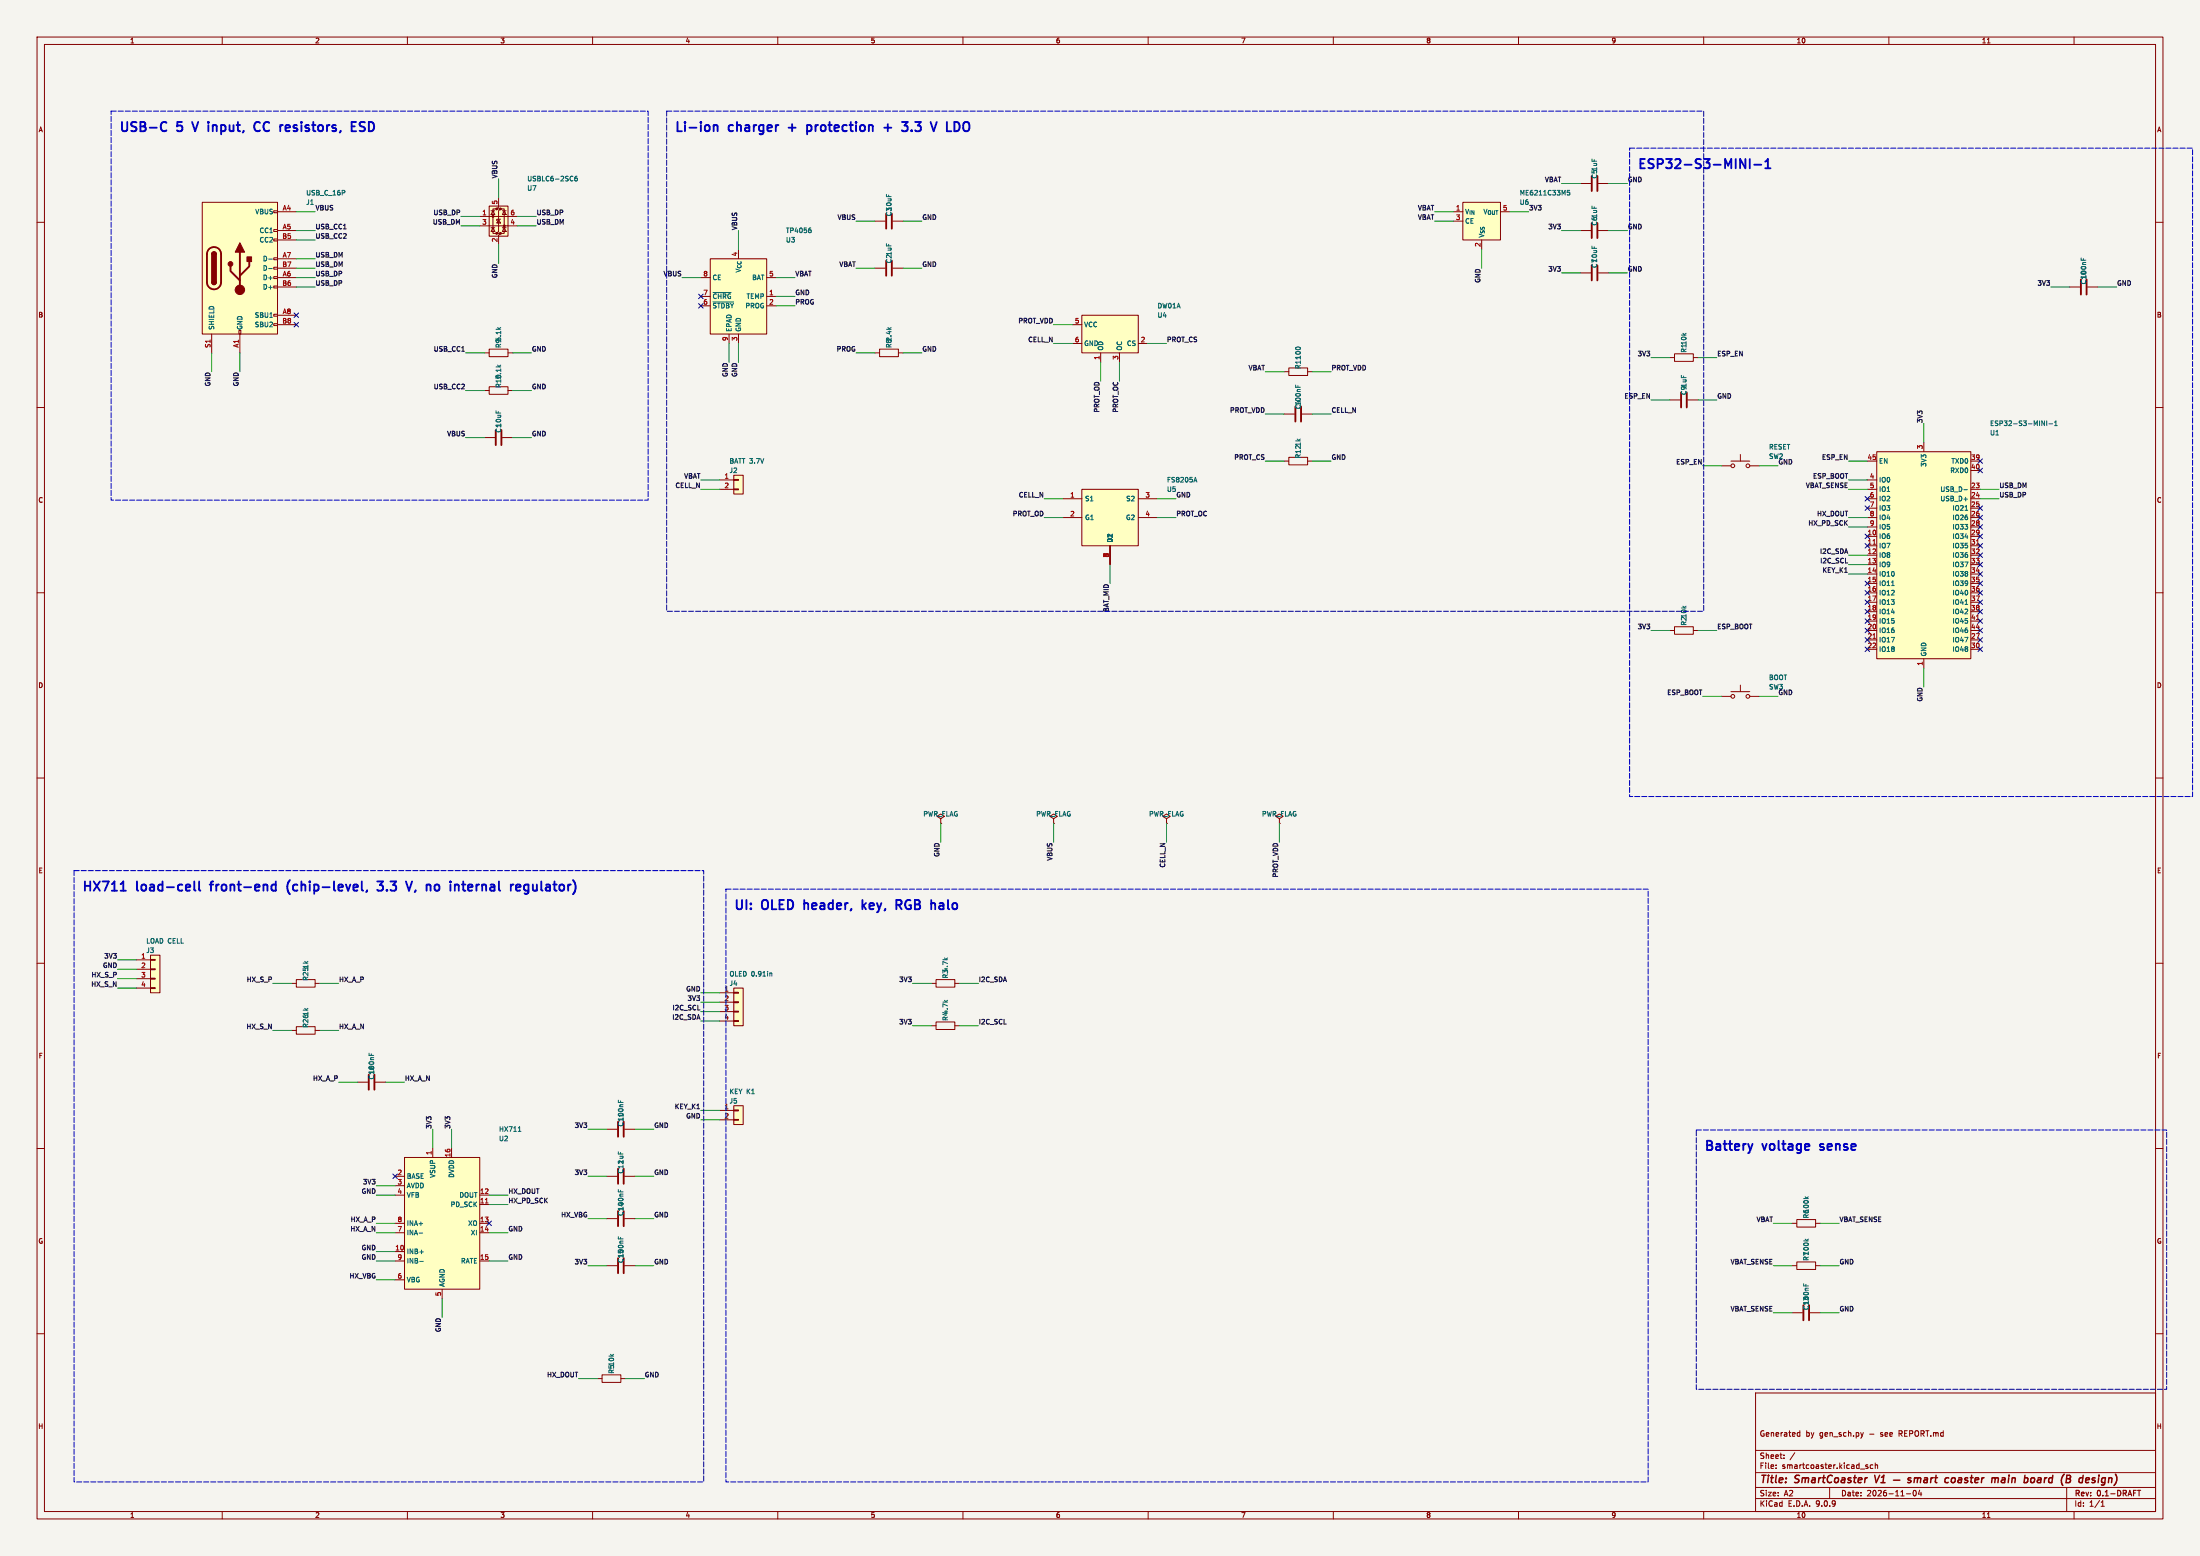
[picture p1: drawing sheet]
<svg xmlns="http://www.w3.org/2000/svg" width="594mm" height="420mm" viewBox="0 0 594 420" stroke-linecap="round" stroke-linejoin="round" font-family="sans-serif">
<path d="M0 0h594v420h-594z" fill="#f5f4ef" stroke="#f5f4ef" stroke-width=".27"/>
<g fill="none" stroke="#840000" stroke-width=".27">
<path d="M10 10h574v400h-574zM12 12h570v396h-570zM60 10v2M110 10v2M160 10v2M210 10v2M260 10v2M310 10v2M360 10v2M410 10v2M460 10v2M510 10v2"/>
<path d="M536.6 11.6h.7M560 10v2M10 60h2M582 60h2M130.8 95.3h1.3M132.1 94.2h5.1v2.1h-5.1zM137.2 95.3h1.2M10 110h2M582 110h2M10 160h2M582 160h2M10 210h2"/>
<path d="M582 210h2M254 221l1-.7-1-.6-1 .6 1 .7v1.3M254 222.3h.1M315 221l1-.7-1-.6-1.1 .6 1.1 .7v1.3M315 222.3h.1M345.4 221l1.1-.7-1.1-.6-1 .6 1 .7v1.3M345.4 222.3h.1M10 260h2M78.7 265.4h1.3M80 264.4h5.1v2h-5.1zM85.1 265.4h1.3M251.5 265.4h1.2"/>
<path d="M252.7 264.4h5.1v2h-5.1zM257.8 265.4h1.3M582 260h2M96.5 292.1h2.8M101.3 292.1h2.8M10 310h2M163.8 304.8h2.8M168.7 304.8h2.7M582 310h2M10 360h2M474 376h108v32h-108zM582 360h2"/>
<path d="M474 397.5h108M474 391.5h108M479.5 396.2v.2M479.5 395.4v.2M481.7 393.5v.2M481.7 392.7v.2M484.6 392.1l-1.3 1.9M485.4 386.7h.6M485.4 387.6h.6M486 386.2v1.5M502.4 386.7l.3 1M502.7 387.7l-.1 .3"/>
<path d="M503.1 386.7l-.4 1M504.3 395.4h-.3l-.3 .2 .1 .2 .5 .1v.4h-.6M505.7 395.4h-.5l-.2 .3 .1 .6h.6M506.3 395.5l.6-.1 .1 1M506.3 394.9v1.5M60 408v2M110 408v2M160 408v2M210 408v2M260 408v2M310 408v2M360 408v2"/>
<path d="M410 408v2M460 408v2M474 404.5h108M474 401.5h108M494 401.5v3M510 408v2M514.7 403.2h1.2M516.7 402.4l.2-.1a.8 .8 0 0 1 .5 .7 .8 .8 0 0 1-.5 .8l-.4-.6zM518.3 402.2l-.3 1.1h.9M518.7 402.8v1M536.6 409.6h.7M558 401.5v6.5"/>
<path d="M560 408v2M567.3 406.6h.9M567.3 405.5l.4-.4v1.5"/>
</g>
<g fill="none" stroke="#840000" stroke-width=".4">
<path d="M504 398.9h.2M506.2 398.2l.4 2M511.2 399.5h1.8M516 399a.49 .49 0 0 0-.8 .2l.8 .6-.4 .4-.5-.1M516.9 399.1l.6-.2 .3 .2M516.9 398.9l-.1 1.3M517.8 399.1l.3-.2 .5 .1-.1 1.2M517.8 399.1l-.2 1.1M519.6 399h.8l-.1 1.2M520.4 399.3l-.9 .2-.1 .4 .2 .3 .7-.1M521.4 398.9l-.1 1.3M522 398.9l-.6 .3"/>
<path d="M522.4 398.9h.7M522.7 398.2l-.2 1.7 .5 .3M526.2 399h-.8l-.3 .8 .3 .4 .6-.1M527.8 399h-.7l-.3 .8 .4 .4 .6-.2M541.1 398.9l-.5 .1M541.2 399.4l-.7 .1-.2 .4 .3 .3h.5M549.3 399.1v.7M550.9 398.9l-.6 .1M550.9 399.4l-.7 .1-.1 .4 .2 .3h.5M557.4 397.9l-.2 .1M561.5 399.1l-.2 .7 .2 .3M566.7 398.9l-.2 1.3"/>
<path d="M566.7 398.2v.2"/>
</g>
<path d="M99.6 290.1v4M101.1 290.1v4M166.9 302.8v4M168.4 302.8v4" fill="none" stroke="#840000" stroke-width=".51"/>
<path d="M99.6 284.3v.6M100.2 284.4v.5M166.9 297v.6M167.6 297.1v.5" fill="none" stroke="#006464" stroke-width=".27"/>
<path d="M198.1 298.5h2.6v5h-2.6z" fill="#ffffc2"/>
<path d="M130.8 118.1h2.8M135.6 118.1h2.8M251.5 276.9h1.2M252.7 275.8h5.1v2.1h-5.1zM257.8 276.9h1.3M194.3 299.7h3.8M198.1 298.5h2.6v5h-2.6zM198.1 299.6h1.3v.2h-1.3zM194.3 302.3h3.8M198.1 302.1h1.3v.3h-1.3z" fill="none" stroke="#840000" stroke-width=".27"/>
<path d="M133.9 116.1v4M135.4 116.1v4" fill="none" stroke="#840000" stroke-width=".51"/>
<path d="M191.8 69.9h15.2v20.3h-15.2z" fill="#ffffc2"/>
<g fill="none" stroke="#840000" stroke-width=".27">
<path d="M189.2 74.9h2.6M191.8 69.9h15.2v20.3h-15.2zM207 74.9h2.5M189.2 80h2.6M189.2 82.6h2.6M196.8 90.2v2.5M199.4 90.2v2.5M207 80h2.5M207 82.6h2.5M130.8 105.4h1.3M132.1 104.4h5.1v2h-5.1zM137.2 105.4h1.2"/>
<path d="M450.8 108h2.8M455.7 108h2.8M284.5 221l1-.7-1-.6-1 .6 1 .7v1.3M284.5 222.3h.1M483.9 330.2h1.2M485.1 329.2h5.1v2h-5.1zM490.2 330.2h1.3"/>
</g>
<path d="M192.5 79h4.9M218.7 61.5h.2M218.8 62l.2 .3-.2 .5M192.5 81.5h5.6M487.4 323l.5 .5M488.3 323l-.5 .4" fill="none" stroke="#006464" stroke-width=".27"/>
<path d="M453.9 105.9v4.1M455.4 105.9v4.1" fill="none" stroke="#840000" stroke-width=".51"/>
<path d="M132.1 55.6h5.1v8.2h-5.1z" fill="#ffffc2"/>
<g fill="#840000" stroke="#840000" stroke-width=".27">
<circle cx="133.1" cy="58.4" r=".25"/>
<circle cx="134.1" cy="56.4" r=".25"/>
<circle cx="134.1" cy="63" r=".25"/>
<circle cx="135.1" cy="56.4" r=".25"/>
<circle cx="135.1" cy="63" r=".25"/>
<circle cx="136.1" cy="61" r=".25"/>
</g>
<g fill="none" stroke="#840000" stroke-width=".27">
<path d="M129.5 58.4h10.2M132.1 55.6h5.1v8.2h-5.1zM132.6 56.9h1M133.1 56.9l.5 1h-1zM134.1 56.4h-1v6.6h1M134.6 53.3v2.6l-.5 .5h1l-.5 .5v5.6l-.5 .5h1l-.5 .5v2.5M134.6 59.2l.5 1h-1zM135.1 59.2h-1v.4M135.1 56.4h1v6.6h-1M135.6 56.9h1.1M136.1 56.9l.6 1h-1.1zM129.5 61h10.2"/>
<path d="M132.6 61.5h1M133.1 61.5l.5 1h-1zM135.6 61.5h1.1M136.1 61.5l.6 1h-1.1zM236.2 95.3h1.3M237.5 94.2h5.1v2.1h-5.1zM242.6 95.3h1.2M483.9 341.6h1.2M483.9 354.3h2.8M485.1 340.6h5.1v2h-5.1zM488.7 354.3h2.8M490.2 341.6h1.3"/>
</g>
<path d="M155.8 47.6l-.6 .3v.7l.2 .2 .4-.1v-.6h-.4l-.2 .2M487.4 334.5l.5 .4M488.3 334.5l-.5 .3M487 346.5v.6M487.6 346.7v.4" fill="none" stroke="#006464" stroke-width=".27"/>
<path d="M486.9 352.3v4.1M488.4 352.3v4.1" fill="none" stroke="#840000" stroke-width=".51"/>
<path d="M198.1 128.3h2.6v5.1h-2.6z" fill="#ffffc2"/>
<g fill="none" stroke="#840000" stroke-width=".27">
<path d="M194.3 129.5h3.8M194.3 132.1h3.8M198.1 128.3h2.6v5.1h-2.6zM198.1 129.4h1.3v.3h-1.3zM198.1 132h1.3v.2h-1.3zM464.8 125.7h2.6M467.4 124.5h5M469.9 122.7v1.8M472.4 125.7h2.6"/>
<circle cx="467.9" cy="125.7" r=".51"/>
<circle cx="471.9" cy="125.7" r=".51"/>
</g>
<path d="M54.6 54.6h20.3v35.6h-20.3z" fill="#ffffc2"/>
<g fill="none" stroke="#840000" stroke-width=".27">
<path d="M54.6 54.6h20.3v35.6h-20.3zM73.9 56.9h1v.5h-1zM74.9 57.2h5.1M236.2 59.7h2.8M241 59.7h2.8M57.1 68.6l.2-.5 .5-.2 .4 .2 .2 .5M57.1 76.2l.2 .4 .5 .2 .4-.2 .2-.4M73.9 62h1v.5h-1zM73.9 64.5h1v.5h-1zM73.9 69.6h1v.5h-1zM73.9 72.1h1v.5h-1zM73.9 74.7h1v.5h-1z"/>
<path d="M73.9 77.2h1v.5h-1zM74.9 62.2h5.1M74.9 64.8h5.1M74.9 69.9h5.1M74.9 72.4h5.1M74.9 74.9h5.1M74.9 77.5h5.1M236.2 72.4h2.8M241 72.4h2.8M57.1 90.2v5.1M64.5 89.2h.5v1h-.5zM64.8 90.2v5.1"/>
<path d="M73.9 84.8h1v.5h-1zM73.9 87.4h1v.5h-1zM74.9 85.1h5.1M74.9 87.6h5.1M346.7 111.8h2.8M351.5 111.8h2.8M346.7 124.5h1.3M348 123.4h5.1v2.1h-5.1zM353.1 124.5h1.2"/>
</g>
<path d="M239.3 57.7v4M240.8 57.7v4M56.4 67.2a1.9 1.9 0 0 1 2.1-.4 1.9 1.9 0 0 1 1.2 1.8v7.6a1.91 1.91 0 0 1-1.9 1.9 1.91 1.91 0 0 1-1.9-1.9v-7.8zM62.2 71.9v1.3l2.6 2.5M64.8 68.1v10.1M67.3 70.6v1.3l-2.5 2.5M239.3 70.4v4M240.8 70.4v4M349.8 109.7v4.1M351.3 109.7v4.1" fill="none" stroke="#840000" stroke-width=".51"/>
<g fill="#840000" stroke="#840000" stroke-width=".27">
<path d="M57.1 68.6h1.3v7.6h-1.3z"/>
<path d="M57.3 68.1l.8-.1 .3 .6h-1.3z"/>
<path d="M57.1 76.2h1.3l-.2 .4-.4 .2-.5-.2z"/>
<path d="M64.8 65.5l1.2 2.6h-2.5z"/>
<path d="M66.7 69.3h1.2v1.3h-1.2z"/>
<circle cx="62.2" cy="71.2" r=".63"/>
<circle cx="64.8" cy="78.2" r="1.27"/>
</g>
<path d="M72.5 69.9h1M72.5 72.5h1M349.8 103.9v.6M350.4 104.1v.4" fill="none" stroke="#006464" stroke-width=".27"/>
<path d="M395 54.6h10.1v10.2h-10.1z" fill="#ffffc2"/>
<path d="M392.4 57.2h2.6M392.4 59.7h2.6M395 54.6h10.1v10.2h-10.1zM400 64.8v2.5M450.8 170.2h1.3M452.1 169.2h5.1v2h-5.1zM457.2 170.2h1.3" fill="none" stroke="#840000" stroke-width=".27"/>
<path d="M423.8 51.4h-.6l-.1 .6 .6-.1 .1 .6h-.7" fill="none" stroke="#006464" stroke-width=".27"/>
<path d="M109.2 312.4h20.3v35.6h-20.3z" fill="#ffffc2"/>
<g fill="none" stroke="#840000" stroke-width=".27">
<path d="M426.7 62.2h2.8M426.7 73.7h2.8M431.5 62.2h2.8M431.5 73.7h2.8M106.7 317.5h2.5M109.2 312.4h20.3v35.6h-20.3zM116.8 309.9v2.5M121.9 309.9v2.5M106.7 320h2.5M106.7 322.6h2.5M106.7 330.2h2.5M106.7 332.7h2.5"/>
<path d="M106.7 337.8h2.5M129.5 322.6h2.6M129.5 330.2h2.6M129.5 332.7h2.6M129.5 325.1h2.6M106.7 340.4h2.5M106.7 345.4h2.5M119.4 348v2.5M129.5 340.4h2.6"/>
</g>
<path d="M139.9 305.4h.8M113.2 332.8h.9M113.3 337.9h1M113.3 340.5h1" fill="none" stroke="#006464" stroke-width=".27"/>
<path d="M131.1 324.7h.7" fill="none" stroke="#a90000" stroke-width=".27"/>
<path d="M429.8 60.2v4.1M429.8 71.6v4.1M431.3 60.2v4.1M431.3 71.6v4.1" fill="none" stroke="#840000" stroke-width=".51"/>
<path d="M506.7 121.9h25.4v55.9h-25.4z" fill="#ffffc2"/>
<g fill="none" stroke="#840000" stroke-width=".27">
<path d="M558.8 77.5h2.8M563.6 77.5h2.8M519.4 119.4v2.5M504.2 124.5h2.5M504.2 129.5h2.5M504.2 132.1h2.5M504.2 134.6h2.5M504.2 137.2h2.5M504.2 139.7h2.5M506.7 121.9h25.4v55.9h-25.4zM532.1 124.5h2.6M532.1 132.1h2.6"/>
<path d="M532.1 134.6h2.6M532.1 137.2h2.6M532.1 139.7h2.6M532.1 127h2.6M504.2 142.2h2.5M504.2 144.8h2.5M504.2 147.3h2.5M504.2 149.9h2.5M504.2 152.4h2.5M504.2 154.9h2.5M504.2 157.5h2.5M532.1 142.2h2.6"/>
<path d="M532.1 144.8h2.6M532.1 147.3h2.6M532.1 149.9h2.6M532.1 152.4h2.6M532.1 154.9h2.6M532.1 157.5h2.6M504.2 160h2.5M504.2 162.6h2.5M504.2 165.1h2.5M504.2 167.6h2.5M504.2 170.2h2.5M504.2 172.7h2.5"/>
<path d="M504.2 175.3h2.5M519.4 177.8v2.5M532.1 160h2.6M532.1 162.6h2.6M532.1 165.1h2.6M532.1 167.6h2.6M532.1 170.2h2.6M532.1 172.7h2.6M532.1 175.3h2.6M163.8 317.5h2.8M168.7 317.5h2.7M163.8 341.6h2.8"/>
<path d="M168.7 341.6h2.7"/>
</g>
<path d="M505.7 146.9h.7M533.6 146.9h.8M505.7 172.3h.7M533.6 167.2h.8" fill="none" stroke="#a90000" stroke-width=".27"/>
<g fill="none" stroke="#006464" stroke-width=".27">
<path d="M561.9 69.6v.6M562.5 69.8v.4M551.3 113.6l.7 1.3v-1.3M552.6 113.6v1.3M553.2 114.4h1M554.7 114.9h.8M554.7 114l.4-.4v1.3M530.3 132.2h.9M530.6 137.7h.7M510.7 158.1h.8M530.6 163.1h.7M166.9 333.8v.6"/>
<path d="M167.6 334v.4"/>
</g>
<path d="M561.8 75.4v4.1M563.4 75.4v4.1M166.9 315.5v4M168.4 315.5v4M166.9 339.6v4.1M168.4 339.6v4.1" fill="none" stroke="#840000" stroke-width=".51"/>
<path d="M40.6 257.8h2.6v10.2h-2.6z" fill="#ffffc2"/>
<g fill="none" stroke="#840000" stroke-width=".27">
<path d="M450.8 96.5h1.3M452.1 95.5h5.1v2h-5.1zM457.2 96.5h1.3M464.8 188h2.6M467.4 186.7h5M469.9 184.9v1.8M472.4 188h2.6M36.8 259.1h3.8M40.6 257.8h2.6v10.2h-2.6zM40.6 259h1.3v.2h-1.3zM36.8 261.6h3.8M36.8 264.2h3.8"/>
<path d="M36.8 266.7h3.8M40.6 261.5h1.3v.2h-1.3zM40.6 264h1.3v.3h-1.3zM40.6 266.6h1.3v.2h-1.3zM78.7 278.1h1.3M80 277.1h5.1v2h-5.1zM85.1 278.1h1.3M163.8 328.9h2.8M168.7 328.9h2.7"/>
<circle cx="467.9" cy="188" r=".51"/>
<circle cx="471.9" cy="188" r=".51"/>
</g>
<path d="M166.9 326.9v4.1M168.4 326.9v4.1" fill="none" stroke="#840000" stroke-width=".51"/>
<path d="M166.9 321.1v.6M167.6 321.3v.4" fill="none" stroke="#006464" stroke-width=".27"/>
<path d="M292.1 132.1h15.2v15.2h-15.2z" fill="#ffffc2"/>
<path d="M287 134.6h5.1M287 139.7h5.1M292.1 132.1h15.2v15.2h-15.2zM307.3 134.6h5.1M307.3 139.7h5.1M299.7 147.3v5.1" fill="none" stroke="#840000" stroke-width=".27"/>
<path d="M322.4 129.8h.7M322.8 128.8l.4 1.3" fill="none" stroke="#006464" stroke-width=".27"/>
<path d="M292.1 85.1h15.2v10.2h-15.2z" fill="#ffffc2"/>
<path d="M289.6 87.6h2.5M289.6 92.7h2.5M292.1 85.1h15.2v10.2h-15.2zM297.2 95.3v2.5M302.3 95.3v2.5M307.3 92.7h2.6M348 99.3h5.1v2h-5.1zM346.7 100.3h1.3M353.1 100.3h1.2" fill="none" stroke="#840000" stroke-width=".27"/>
<path d="M198.1 266.7h2.6v10.2h-2.6z" fill="#ffffc2"/>
<g fill="none" stroke="#840000" stroke-width=".27">
<path d="M426.7 49.5h2.8M431.5 49.5h2.8M194.3 268h3.8M194.3 270.5h3.8M194.3 273.1h3.8M194.3 275.6h3.8M198.1 266.7h2.6v10.2h-2.6zM198.1 267.8h1.3v.3h-1.3zM198.1 270.4h1.3v.2h-1.3zM198.1 272.9h1.3v.3h-1.3zM198.1 275.5h1.3v.2h-1.3zM161.3 372.1h1.3"/>
<path d="M162.6 371.1h5v2h-5zM167.6 372.1h1.3"/>
</g>
<path d="M208 262.6l.4 .2v.7" fill="none" stroke="#006464" stroke-width=".27"/>
<path d="M429.8 47.5v4.1M431.3 47.5v4.1" fill="none" stroke="#840000" stroke-width=".51"/>
<g fill="none" stroke="#009600" stroke-width=".27">
<path d="M80 57.2h5.1M124.5 58.4h5M134.6 48.3v5M139.7 58.4h5.1M231.1 59.7h5.1M243.8 59.7h5.1M387.3 59.7h5.1M387.3 57.2h5.1M407.7 57.2h5M421.6 49.5h5.1M434.3 49.5h5.1M80 77.5h5.1"/>
<path d="M80 62.2h5.1M80 74.9h5.1M80 72.4h5.1M80 64.8h5.1M80 69.9h5.1M124.5 61h5M134.6 66v5.1M139.7 61h5.1M184.1 74.9h5.1M199.4 62.2v5.1M209.5 74.9h5.1M231.1 72.4h5.1"/>
<path d="M243.8 72.4h5.1M400 67.3v5.1M421.6 73.7h5.1M421.6 62.2h5.1M434.3 73.7h5.1M434.3 62.2h5.1M553.7 77.5h5.1M566.4 77.5h5.1M57.1 95.3v5M64.8 95.3v5M125.7 95.3h5.1M138.4 95.3h5.1"/>
<path d="M196.8 92.7v5.1M199.4 92.7v5.1M209.5 82.6h5.1M209.5 80h5.1M231.1 95.3h5.1M243.8 95.3h5.1M284.5 92.7h5.1M284.5 87.6h5.1M297.2 97.8v5.1M302.3 97.8v5.1M309.9 92.7h5.1M445.8 96.5h5"/>
<path d="M458.5 96.5h5M125.7 118.1h5.1M125.7 105.4h5.1M138.4 118.1h5.1M138.4 105.4h5.1M341.6 111.8h5.1M341.6 100.3h5.1M354.3 111.8h5.1M354.3 100.3h5.1M445.8 108h5M458.5 108h5M519.4 114.3v5.1"/>
<path d="M189.2 129.5h5.1M189.2 132.1h5.1M281.9 134.6h5.1M281.9 139.7h5.1M312.4 134.6h5.1M312.4 139.7h5.1M341.6 124.5h5.1M354.3 124.5h5.1M459.7 125.7h5.1M475 125.7h5.1M499.1 129.5h5.1M499.1 132.1h5.1"/>
<path d="M499.1 124.5h5.1M499.1 139.7h5.1M534.7 132.1h5M534.7 134.6h5M299.7 152.4v5.1M499.1 154.9h5.1M499.1 152.4h5.1M499.1 149.9h5.1M499.1 142.2h5.1M445.8 170.2h5M458.5 170.2h5M459.7 188h5.1"/>
<path d="M475 188h5.1M519.4 180.3v5.1M254 222.3v5M284.5 222.3v5M315 222.3v5M345.4 222.3v5M31.7 259.1h5.1M31.7 264.2h5.1M31.7 261.6h5.1M31.7 266.7h5.1M73.7 265.4h5M73.7 278.1h5"/>
<path d="M86.4 265.4h5M86.4 278.1h5M189.2 273.1h5.1M189.2 270.5h5.1M189.2 275.6h5.1M189.2 268h5.1M246.4 265.4h5.1M246.4 276.9h5.1M259.1 265.4h5.1M259.1 276.9h5.1M91.4 292.1h5.1M104.1 292.1h5.1"/>
<path d="M189.2 299.7h5.1M116.8 304.8v5.1M121.9 304.8v5.1M158.7 304.8h5.1M158.7 317.5h5.1M171.4 304.8h5.1M171.4 317.5h5.1M189.2 302.3h5.1M101.6 322.6h5.1M101.6 330.2h5.1M101.6 337.8h5.1M101.6 332.7h5.1"/>
<path d="M101.6 320h5.1M132.1 325.1h5.1M132.1 322.6h5.1M132.1 332.7h5.1M158.7 328.9h5.1M171.4 328.9h5.1M478.8 330.2h5.1M491.5 330.2h5.1M101.6 340.4h5.1M101.6 345.4h5.1M119.4 350.5v5.1M132.1 340.4h5.1"/>
<path d="M158.7 341.6h5.1M171.4 341.6h5.1M478.8 354.3h5.1M478.8 341.6h5.1M491.5 354.3h5.1M491.5 341.6h5.1M156.2 372.1h5.1M168.9 372.1h5.1"/>
</g>
<g fill="none" stroke="#000084" stroke-width=".27">
<path d="M188.6 79.4l1.2 1.2M189.8 79.4l-1.2 1.2M79.4 87l1.2 1.2M79.4 84.5l1.2 1.2M80.6 87l-1.2 1.2M80.6 84.5l-1.2 1.2M188.6 81.9l1.2 1.3M189.8 81.9l-1.2 1.3M503.6 136.6l1.2 1.2M503.6 134l1.2 1.2M504.8 134l-1.2 1.2M504.8 136.6l-1.2 1.2"/>
<path d="M534.1 123.9l1.2 1.2M534.1 126.4l1.2 1.2M534.1 136.6l1.2 1.2M534.1 139.1l1.2 1.2M535.3 123.9l-1.2 1.2M535.3 126.4l-1.2 1.2M535.3 136.6l-1.2 1.2M535.3 139.1l-1.2 1.2M503.6 146.7l1.2 1.2M503.6 144.2l1.2 1.2M503.6 159.4l1.2 1.2M503.6 156.9l1.2 1.2"/>
<path d="M504.8 146.7l-1.2 1.2M504.8 144.2l-1.2 1.2M504.8 156.9l-1.2 1.2M504.8 159.4l-1.2 1.2M534.1 151.8l1.2 1.2M534.1 149.3l1.2 1.2M534.1 159.4l1.2 1.2M534.1 156.9l1.2 1.2M534.1 154.3l1.2 1.2M534.1 146.7l1.2 1.2M534.1 144.2l1.2 1.2M534.1 141.6l1.2 1.2"/>
<path d="M535.3 151.8l-1.2 1.2M535.3 144.2l-1.2 1.2M535.3 141.6l-1.2 1.2M535.3 149.3l-1.2 1.2M535.3 159.4l-1.2 1.2M535.3 156.9l-1.2 1.2M535.3 154.3l-1.2 1.2M535.3 146.7l-1.2 1.2M503.6 174.7l1.2 1.2M503.6 172.1l1.2 1.2M503.6 169.6l1.2 1.2M503.6 167l1.2 1.2"/>
<path d="M503.6 164.5l1.2 1.2M503.6 162l1.2 1.2M504.8 167l-1.2 1.2M504.8 169.6l-1.2 1.2M504.8 174.7l-1.2 1.2M504.8 172.1l-1.2 1.2M504.8 164.5l-1.2 1.2M504.8 162l-1.2 1.2M534.1 167l1.2 1.2M534.1 169.6l1.2 1.2M534.1 172.1l1.2 1.2M534.1 174.7l1.2 1.2"/>
<path d="M534.1 164.5l1.2 1.2M534.1 162l1.2 1.2M535.3 167l-1.2 1.2M535.3 169.6l-1.2 1.2M535.3 172.1l-1.2 1.2M535.3 174.7l-1.2 1.2M535.3 164.5l-1.2 1.2M535.3 162l-1.2 1.2M106.1 316.9l1.2 1.2M107.3 316.9l-1.2 1.2M131.5 329.6l1.2 1.2M132.7 329.6l-1.2 1.2"/>
</g>
<g fill="none" stroke="#0000c2" stroke-width=".5">
<path d="M43.9 33l.6-.1 .4 .3M44.9 35.2l-.4 .2-.6-.1M51.9 32.9l.8 2.5M68.8 34.8a.87 .87 0 0 0 1.4 .4M70.2 33.2l-.1-.2a.9 .9 0 0 0-1.3 .5M77.9 33.8l.3 .1 .1 .4-1.2 .3M78.2 35.3l-.3 .1M98.5 33l-.9-.1-.5 .5 .2 .6 1.1 .5v.7l-.4 .2-.9-.1M192.7 33.8v1.6M192.7 34l.3-.2 .6 .1 .2 1.5M217.9 33.9l.7-.1 .5 .4M217.9 33.8v2.5"/>
<path d="M219.1 34.9l-.5 .5-.7-.1M238.8 34.5h1.9M239.7 33.5v1.9M243.5 32.9h1.6l-.9 1M244.8 34l.3 .3v.6l-.3 .4M246.1 35.2v.2M260.1 34.6a.84 .84 0 0 0 1 .8M261.1 32.9a.84 .84 0 0 0-1 .9M469.8 42.9l1.5 2.5v-2.5M472.4 42.9v2.5M473.6 44.5h1.9M476.6 45.4h1.4"/>
<path d="M476.6 43.6l.7-.7v2.5M33 238.3l.3-.4v2.5M52.4 237.9v2.2l.4 .3M53.8 237.9v2.2l.3 .3M56.6 238.8h1M74.2 238.8l.3 .1M74.5 237.9v2.5M78.3 237.6a2.87 2.87 0 0 0 0 3.8M101.9 237.9h1.5l-.8 1 .7 .2v1.1l-.4 .2h-.7l-.3-.2M111.3 237.9l-.9 2.5M118.2 238.8l.4 .4v.7l-.4 .5M124.7 238.8h1"/>
<path d="M126.7 238.8l-.3 .3v1l.3 .3M127.6 239.3l-1.2 .3M142.7 238.9l-.7-.1-.5 .4v.7l.2 .4h1M142.7 238.8v2l-.5 .5-.6-.2M143.9 238.8v1.3l.3 .3M32.6 240.4h1.4M74.5 240.3l-.3 .1M99.1 240.3l-.2 .5M112.2 240.3l-.2 .5M125.4 240.4h.3M217.1 242.9v2.5M217.3 243.9l-.2 .1"/>
<path d="M232.9 242.9v2.5M233.1 244.5l.7 .9M233.8 243.8l-.9 .9M242 242.9h1l.4 .5-.2 .7-1.2 .1M242.6 244.2l.8 1.2M253.7 243.9h.9M253.7 245.3l.8 .1M254.5 244.5l-.8 .1M473.2 308.8l-.6 1.6M491.4 310.3l.2 .1M491.5 308.9v.6"/>
</g>
<path d="M30 30h145v105h-145zM180 30h280v135h-280zM440 40h152v175h-152zM20 235h170v165h-170zM196 240h249v160h-249zM458 305h127v70h-127z" fill="none" stroke="#0000c2" stroke-width=".27" stroke-dasharray="1.4 .5"/>
<g font-size="3.5" fill="#0000c2">
<text x="32" y="35.8">USB-C</text>
<text x="48" y="35.8">5</text>
<text x="53.3" y="35.8">V</text>
<text x="58.3" y="35.8">input,</text>
<text x="71.8" y="35.8">CC</text>
<text x="79.7" y="35.8">resistors,</text>
<text x="100" y="35.8">ESD</text>
<text x="182" y="35.8">Li-ion</text>
<text x="196.9" y="35.8">charger</text>
<text x="214" y="35.8">+</text>
<text x="220" y="35.8">protection</text>
<text x="241.8" y="35.8">+</text>
<text x="247.8" y="35.8">3.3</text>
<text x="256.7" y="35.8">V</text>
<text x="261.7" y="35.8">LDO</text>
<text x="442" y="45.8">ESP32-S3-MINI-1</text>
<text x="22" y="240.8">HX711</text>
<text x="37" y="240.8">load-cell</text>
<text x="58" y="240.8">front-end</text>
<text x="79.6" y="240.8">(chip-level,</text>
<text x="105.2" y="240.8">3.3</text>
<text x="114" y="240.8">V,</text>
<text x="120.3" y="240.8">no</text>
<text x="127.7" y="240.8">internal</text>
<text x="145" y="240.8">regulator)</text>
<text x="198" y="245.8">UI:</text>
<text x="205.9" y="245.8">OLED</text>
<text x="218.2" y="245.8">header,</text>
<text x="234.9" y="245.8">key,</text>
<text x="245.1" y="245.8">RGB</text>
<text x="255.5" y="245.8">halo</text>
<text x="460" y="310.8">Battery</text>
<text x="476.1" y="310.8">voltage</text>
<text x="492.6" y="310.8">sense</text>
</g>
<g font-size="2.8" fill="#840000">
<text x="475" y="400.9">Title:</text>
<text x="484.7" y="400.9">SmartCoaster</text>
<text x="507.1" y="400.9">V1</text>
<text x="528.4" y="400.9">coaster</text>
<text x="541.8" y="400.9">main</text>
<text x="551.4" y="400.9">board</text>
<text x="562.2" y="400.9">(B</text>
<text x="567.8" y="400.9">design)</text>
</g>
<g font-size="2.1" fill="#840000">
<text x="475" y="388">Generated</text>
<text x="487.5" y="388">by</text>
<text x="491.3" y="388">gen_sch.py</text>
<text x="504.8" y="388">-</text>
<text x="508" y="388">see</text>
<text x="513.1" y="388">REPORT.md</text>
<text x="475" y="394">Sheet:</text>
<text x="475" y="396.7">File:</text>
<text x="481.1" y="396.7">smartcoaster.kicad_sch</text>
<text x="475" y="406.9">KiCad</text>
<text x="475" y="404.1">Size:</text>
<text x="481.7" y="404.1">A2</text>
<text x="482.7" y="406.9">E.D.A.</text>
<text x="490.3" y="406.9">9.0.9</text>
<text x="497" y="404.1">Date:</text>
<text x="504" y="404.1">2026-11-04</text>
<text x="560" y="404.3">Rev:</text>
<text x="560" y="406.9">Id:</text>
<text x="564.1" y="406.9">1/1</text>
<text x="566.4" y="404.3">0.1-DRAFT</text>
</g>
<g font-size="1.8" fill="#840000">
<text x="35" y="11.9">1</text>
<text x="85" y="11.9">2</text>
<text x="135" y="11.9">3</text>
<text x="185" y="11.9">4</text>
<text x="235" y="11.9">5</text>
<text x="285" y="11.9">6</text>
<text x="335" y="11.9">7</text>
<text x="385" y="11.9">8</text>
<text x="435" y="11.9">9</text>
<text x="485" y="11.9">10</text>
<text x="535" y="11.9">11</text>
<text x="10.3" y="35.9">A</text>
<text x="582.3" y="35.9">A</text>
<text x="10.3" y="85.9">B</text>
<text x="582.3" y="85.9">B</text>
<text x="10.3" y="135.9">C</text>
<text x="582.3" y="135.9">C</text>
<text x="10.3" y="185.9">D</text>
<text x="582.3" y="185.9">D</text>
<text x="10.3" y="235.9">E</text>
<text x="582.3" y="235.9">E</text>
<text x="10.3" y="285.9">F</text>
<text x="582.3" y="285.9">F</text>
<text x="10.3" y="335.9">G</text>
<text x="582.3" y="335.9">G</text>
<text x="10.2" y="385.9">H</text>
<text x="582.2" y="385.9">H</text>
<text x="35" y="409.9">1</text>
<text x="85" y="409.9">2</text>
<text x="135" y="409.9">3</text>
<text x="185" y="409.9">4</text>
<text x="235" y="409.9">5</text>
<text x="285" y="409.9">6</text>
<text x="335" y="409.9">7</text>
<text x="385" y="409.9">8</text>
<text x="435" y="409.9">9</text>
<text x="485" y="409.9">10</text>
<text x="535" y="409.9">11</text>
</g>
<g font-size="1.8" fill="#006464">
<text x="82.6" y="52.9">USB_C_16P</text>
<text x="142.2" y="49.1">USBLC6-2SC6</text>
<text x="142.2" y="51.7">U7</text>
<text x="410.2" y="52.9">ME6211C33M5</text>
<text x="431.4" y="48.3" transform="rotate(-90 431.4 48.3)">C51uF</text>
<text x="68.8" y="58">VBUS</text>
<text x="82.6" y="55.5">J1</text>
<text x="240.9" y="58.5" transform="rotate(-90 240.9 58.5)">C3</text>
<text x="240.9" y="57" transform="rotate(-90 240.9 57)">10uF</text>
<text x="395.5" y="58">V_{IN}V_{OUT}</text>
<text x="410.2" y="55.5">U6</text>
<text x="70" y="63.1">CC1</text>
<text x="70" y="65.6">CC2</text>
<text x="212.1" y="65.6">U3</text>
<text x="212.1" y="63.1">TP4056</text>
<text x="395.5" y="60.6">CE</text>
<text x="400.9" y="64.3" transform="rotate(-90 400.9 64.3)">V_{SS}</text>
<text x="431.4" y="61" transform="rotate(-90 431.4 61)">C61uF</text>
<text x="70.9" y="70.7">D-</text>
<text x="240.9" y="71.2" transform="rotate(-90 240.9 71.2)">C21uF</text>
<text x="431.4" y="71" transform="rotate(-90 431.4 71)">10uF</text>
<text x="70.9" y="73.3">D-</text>
<text x="70.9" y="75.8">D+</text>
<text x="192.3" y="75.8">CE</text>
<text x="200.3" y="73.7" transform="rotate(-90 200.3 73.7)">V_{CC}</text>
<text x="203" y="75.8">BAT</text>
<text x="431.4" y="72.5" transform="rotate(-90 431.4 72.5)">C7</text>
<text x="563.5" y="76.9" transform="rotate(-90 563.5 76.9)">C10</text>
<text x="563.5" y="75.4" transform="rotate(-90 563.5 75.4)">100nF</text>
<text x="70.9" y="78.3">D+</text>
<text x="192.3" y="80.9">~{CHRG}</text>
<text x="192.3" y="83.4">~{STDBY} PROG</text>
<text x="201.5" y="80.9">TEMP</text>
<text x="312.4" y="83.4">DW01A</text>
<text x="58" y="89.2" transform="rotate(-90 58 89.2)">SHIELD</text>
<text x="65.6" y="89.2" transform="rotate(-90 65.6 89.2)">GND</text>
<text x="68.7" y="86">SBU1</text>
<text x="68.7" y="88.5">SBU2</text>
<text x="197.7" y="89.7" transform="rotate(-90 197.7 89.7)">EPAD</text>
<text x="200.3" y="89.7" transform="rotate(-90 200.3 89.7)">GND</text>
<text x="292.6" y="88.5">VCC</text>
<text x="312.4" y="86">U4</text>
<text x="135.5" y="94.1" transform="rotate(-90 135.5 94.1)">R95.1k</text>
<text x="240.9" y="94.1" transform="rotate(-90 240.9 94.1)">R82.4k</text>
<text x="292.6" y="93.6">GND</text>
<text x="298" y="94.7" transform="rotate(-90 298 94.7)">OD</text>
<text x="303.1" y="94.7" transform="rotate(-90 303.1 94.7)">OC</text>
<text x="304.1" y="93.6">CS</text>
<text x="455.5" y="95.3" transform="rotate(-90 455.5 95.3)">R110k</text>
<text x="351.4" y="99.7" transform="rotate(-90 351.4 99.7)">R11100</text>
<text x="135.5" y="104.8" transform="rotate(-90 135.5 104.8)">R10</text>
<text x="135.5" y="102.5" transform="rotate(-90 135.5 102.5)">5.1k</text>
<text x="455.5" y="106.8" transform="rotate(-90 455.5 106.8)">C91uF</text>
<text x="351.4" y="110.6" transform="rotate(-90 351.4 110.6)">C4</text>
<text x="351.4" y="109.7" transform="rotate(-90 351.4 109.7)">100nF</text>
<text x="135.5" y="116.9" transform="rotate(-90 135.5 116.9)">C1</text>
<text x="135.5" y="115.5" transform="rotate(-90 135.5 115.5)">10uF</text>
<text x="537.2" y="115.2">ESP32-S3-MINI-1</text>
<text x="537.2" y="117.7">U1</text>
<text x="196.9" y="125.3">BATT 3.7V</text>
<text x="351.4" y="123.9" transform="rotate(-90 351.4 123.9)">R121k</text>
<text x="477.5" y="121.5">RESET</text>
<text x="507.2" y="125.3">EN</text>
<text x="526.8" y="125.3">TXD0</text>
<text x="196.9" y="127.9">J2</text>
<text x="315" y="130.4">FS8205A</text>
<text x="507.2" y="130.4">IO0</text>
<text x="520.3" y="126.1" transform="rotate(-90 520.3 126.1)">3V3</text>
<text x="526.5" y="127.9">RXD0</text>
<text x="292.9" y="135.5">S1</text>
<text x="304" y="135.5">S2</text>
<text x="315" y="132.9">U5</text>
<text x="507.2" y="132.9">IO1</text>
<text x="507.2" y="135.5">IO2</text>
<text x="523.8" y="132.9">USB_D-</text>
<text x="523.8" y="135.5">USB_D+</text>
<text x="292.9" y="140.6">G1</text>
<text x="303.9" y="140.6">G2</text>
<text x="507.2" y="138">IO3</text>
<text x="507.2" y="140.6">IO4</text>
<text x="507.2" y="143.1">IO5</text>
<text x="527.1" y="138">IO21</text>
<text x="527.1" y="140.6">IO26</text>
<text x="527.1" y="143.1">IO33</text>
<text x="300.6" y="146.6" transform="rotate(-90 300.6 146.6)">D1</text>
<text x="507.2" y="145.6">IO6</text>
<text x="507.2" y="148.2">IO7</text>
<text x="527.1" y="145.6">IO34</text>
<text x="527.1" y="148.2">IO35</text>
<text x="507.2" y="150.7">IO8</text>
<text x="507.2" y="153.3">IO9</text>
<text x="507.2" y="155.8">IO10</text>
<text x="527.1" y="150.7">IO36</text>
<text x="527.1" y="153.3">IO37</text>
<text x="527.1" y="155.8">IO38</text>
<text x="507.2" y="158.3">IO11</text>
<text x="507.2" y="160.9">IO12</text>
<text x="527.1" y="158.3">IO39</text>
<text x="527.1" y="160.9">IO40</text>
<text x="507.2" y="163.4">IO13</text>
<text x="507.2" y="166">IO14</text>
<text x="527.1" y="163.4">IO41</text>
<text x="527.1" y="166">IO42</text>
<text x="455.5" y="169" transform="rotate(-90 455.5 169)">R210k</text>
<text x="507.2" y="168.5">IO15</text>
<text x="507.2" y="171">IO16</text>
<text x="507.2" y="173.6">IO17</text>
<text x="527.1" y="168.5">IO45</text>
<text x="527.1" y="171">IO46</text>
<text x="527.1" y="173.6">IO47</text>
<text x="507.2" y="176.1">IO18</text>
<text x="520.3" y="177.3" transform="rotate(-90 520.3 177.3)">GND</text>
<text x="527.1" y="176.1">IO48</text>
<text x="477.5" y="183.7">BOOT</text>
<text x="249.2" y="220.6">PWR_FLAG</text>
<text x="279.7" y="220.6">PWR_FLAG</text>
<text x="310.1" y="220.6">PWR_FLAG</text>
<text x="340.6" y="220.6">PWR_FLAG</text>
<text x="39.4" y="257.4">J3</text>
<text x="39.4" y="254.9">LOAD CELL</text>
<text x="196.9" y="263.8">OLED 0.91in</text>
<text x="83.4" y="264.8" transform="rotate(-90 83.4 264.8)">R251k</text>
<text x="196.9" y="266.3">J4</text>
<text x="256.1" y="264.2" transform="rotate(-90 256.1 264.2)">R34.7k</text>
<text x="256.1" y="275.7" transform="rotate(-90 256.1 275.7)">R44.7k</text>
<text x="83.4" y="277.5" transform="rotate(-90 83.4 277.5)">R261k</text>
<text x="101.2" y="291.5" transform="rotate(-90 101.2 291.5)">C16</text>
<text x="101.2" y="290.1" transform="rotate(-90 101.2 290.1)">100nF</text>
<text x="196.9" y="298">J5</text>
<text x="196.9" y="295.5">KEY K1</text>
<text x="134.6" y="305.7">HX711</text>
<text x="168.5" y="304.2" transform="rotate(-90 168.5 304.2)">C11</text>
<text x="168.5" y="302.8" transform="rotate(-90 168.5 302.8)">100nF</text>
<text x="134.6" y="308.2">U2</text>
<text x="168.5" y="316.9" transform="rotate(-90 168.5 316.9)">C121uF</text>
<text x="109.7" y="318.4">BASE</text>
<text x="109.7" y="320.9">AVDD</text>
<text x="109.7" y="323.4">VFB</text>
<text x="117.7" y="318" transform="rotate(-90 117.7 318)">VSUP</text>
<text x="122.8" y="318" transform="rotate(-90 122.8 318)">DVDD</text>
<text x="123.9" y="323.4">DOUT</text>
<text x="121.6" y="326">PD_SCK</text>
<text x="168.5" y="328.3" transform="rotate(-90 168.5 328.3)">C14</text>
<text x="168.5" y="326.9" transform="rotate(-90 168.5 326.9)">100nF</text>
<text x="488.5" y="329" transform="rotate(-90 488.5 329)">R6</text>
<text x="488.5" y="327.5" transform="rotate(-90 488.5 327.5)">100k</text>
<text x="109.7" y="331.1">INA+</text>
<text x="109.7" y="333.6">INA-</text>
<text x="126.3" y="331.1">XO</text>
<text x="127" y="333.6">XI</text>
<text x="109.7" y="338.7">INB+</text>
<text x="109.7" y="341.2">INB-</text>
<text x="124.4" y="341.2">RATE</text>
<text x="168.5" y="341" transform="rotate(-90 168.5 341)">C15</text>
<text x="168.5" y="339.6" transform="rotate(-90 168.5 339.6)">100nF</text>
<text x="488.5" y="340.4" transform="rotate(-90 488.5 340.4)">R7</text>
<text x="488.5" y="339" transform="rotate(-90 488.5 339)">100k</text>
<text x="109.7" y="346.3">VBG</text>
<text x="120.2" y="347.5" transform="rotate(-90 120.2 347.5)">AGND</text>
<text x="488.5" y="353.7" transform="rotate(-90 488.5 353.7)">C13</text>
<text x="488.5" y="352.3" transform="rotate(-90 488.5 352.3)">100nF</text>
<text x="166" y="370.9" transform="rotate(-90 166 370.9)">R510k</text>
</g>
<g font-size="1.8" fill="#0f0f0f">
<text x="134.3" y="48.3" transform="rotate(-90 134.3 48.3)">VBUS</text>
<text x="417" y="49.2">VBAT</text>
<text x="439.4" y="49.2">GND</text>
<text x="85.1" y="56.9">VBUS</text>
<text x="116.9" y="58.1">USB_DP</text>
<text x="144.8" y="58.1">USB_DP</text>
<text x="226" y="59.4">VBUS</text>
<text x="248.9" y="59.4">GND</text>
<text x="382.7" y="59.4">VBAT</text>
<text x="382.7" y="56.9">VBAT</text>
<text x="412.7" y="56.9">3V3</text>
<text x="85.1" y="61.9">USB_CC1</text>
<text x="85.1" y="64.5">USB_CC2</text>
<text x="116.8" y="60.7">USB_DM</text>
<text x="144.8" y="60.7">USB_DM</text>
<text x="199.1" y="62.2" transform="rotate(-90 199.1 62.2)">VBUS</text>
<text x="417.9" y="61.9">3V3</text>
<text x="439.4" y="61.9">GND</text>
<text x="85.1" y="69.6">USB_DM</text>
<text x="85.1" y="72.1">USB_DM</text>
<text x="85.1" y="77.2">USB_DP</text>
<text x="85.1" y="74.6">USB_DP</text>
<text x="134.3" y="75.2" transform="rotate(-90 134.3 75.2)">GND</text>
<text x="179" y="74.6">VBUS</text>
<text x="214.6" y="74.6">VBAT</text>
<text x="226.5" y="72.1">VBAT</text>
<text x="248.9" y="72.1">GND</text>
<text x="399.8" y="76.5" transform="rotate(-90 399.8 76.5)">GND</text>
<text x="417.9" y="73.4">3V3</text>
<text x="439.4" y="73.4">GND</text>
<text x="550" y="77.2">3V3</text>
<text x="571.5" y="77.2">GND</text>
<text x="214.6" y="82.3">PROG</text>
<text x="214.6" y="79.7">GND</text>
<text x="274.8" y="87.3">PROT_VDD</text>
<text x="117" y="95">USB_CC1</text>
<text x="143.5" y="95">GND</text>
<text x="225.8" y="95">PROG</text>
<text x="248.9" y="95">GND</text>
<text x="277.5" y="92.4">CELL_N</text>
<text x="315" y="92.4">PROT_CS</text>
<text x="196.6" y="101.9" transform="rotate(-90 196.6 101.9)">GND</text>
<text x="199.1" y="101.9" transform="rotate(-90 199.1 101.9)">GND</text>
<text x="337" y="100">VBAT</text>
<text x="359.4" y="100">PROT_VDD</text>
<text x="442.1" y="96.2">3V3</text>
<text x="463.5" y="96.2">ESP_EN</text>
<text x="56.9" y="104.4" transform="rotate(-90 56.9 104.4)">GND</text>
<text x="64.5" y="104.4" transform="rotate(-90 64.5 104.4)">GND</text>
<text x="117" y="105.1">USB_CC2</text>
<text x="143.5" y="105.1">GND</text>
<text x="438.5" y="107.7">ESP_EN</text>
<text x="463.5" y="107.7">GND</text>
<text x="296.9" y="111.5" transform="rotate(-90 296.9 111.5)">PROT_OD</text>
<text x="302" y="111.5" transform="rotate(-90 302 111.5)">PROT_OC</text>
<text x="332" y="111.5">PROT_VDD</text>
<text x="359.4" y="111.5">CELL_N</text>
<text x="120.6" y="117.8">VBUS</text>
<text x="143.5" y="117.8">GND</text>
<text x="519.1" y="114.3" transform="rotate(-90 519.1 114.3)">3V3</text>
<text x="333.1" y="124.2">PROT_CS</text>
<text x="359.4" y="124.2">GND</text>
<text x="452.5" y="125.4">ESP_EN</text>
<text x="477.5" y="124.1">SW2</text>
<text x="480.1" y="125.4">GND</text>
<text x="491.8" y="124.2">ESP_EN</text>
<text x="182.3" y="131.8">CELL_N</text>
<text x="184.6" y="129.3">VBAT</text>
<text x="487.5" y="131.8">VBAT_SENSE</text>
<text x="489.4" y="129.3">ESP_BOOT</text>
<text x="539.8" y="131.8">USB_DM</text>
<text x="275" y="134.3">CELL_N</text>
<text x="317.5" y="134.3">GND</text>
<text x="539.8" y="134.3">USB_DP</text>
<text x="273.3" y="139.4">PROT_OD</text>
<text x="317.5" y="139.4">PROT_OC</text>
<text x="488.1" y="142">HX_PD_SCK</text>
<text x="490.5" y="139.4">HX_DOUT</text>
<text x="491.3" y="149.6">I2C_SDA</text>
<text x="491.3" y="152.1">I2C_SCL</text>
<text x="492" y="154.7">KEY_K1</text>
<text x="299.4" y="165.3" transform="rotate(-90 299.4 165.3)">BAT_MID</text>
<text x="442.1" y="169.9">3V3</text>
<text x="463.5" y="169.9">ESP_BOOT</text>
<text x="450" y="187.7">ESP_BOOT</text>
<text x="477.5" y="186.3">SW3</text>
<text x="480.1" y="187.7">GND</text>
<text x="519.1" y="189.5" transform="rotate(-90 519.1 189.5)">GND</text>
<text x="253.7" y="231.4" transform="rotate(-90 253.7 231.4)">GND</text>
<text x="284.2" y="232.4" transform="rotate(-90 284.2 232.4)">VBUS</text>
<text x="314.7" y="234.3" transform="rotate(-90 314.7 234.3)">CELL_N</text>
<text x="345.2" y="237" transform="rotate(-90 345.2 237)">PROT_VDD</text>
<text x="24.6" y="263.9">HX_S_P</text>
<text x="27.7" y="261.3">GND</text>
<text x="28" y="258.8">3V3</text>
<text x="24.5" y="266.4">HX_S_N</text>
<text x="66.5" y="265.1">HX_S_P</text>
<text x="91.4" y="265.1">HX_A_P</text>
<text x="185.2" y="267.7">GND</text>
<text x="242.7" y="265.1">3V3</text>
<text x="264.2" y="265.1">I2C_SDA</text>
<text x="181.4" y="275.3">I2C_SDA</text>
<text x="181.5" y="272.8">I2C_SCL</text>
<text x="185.5" y="270.2">3V3</text>
<text x="66.4" y="277.8">HX_S_N</text>
<text x="91.4" y="277.8">HX_A_N</text>
<text x="242.7" y="276.6">3V3</text>
<text x="264.2" y="276.6">I2C_SCL</text>
<text x="84.4" y="291.8">HX_A_P</text>
<text x="109.2" y="291.8">HX_A_N</text>
<text x="182.1" y="299.4">KEY_K1</text>
<text x="116.6" y="304.8" transform="rotate(-90 116.6 304.8)">3V3</text>
<text x="121.6" y="304.8" transform="rotate(-90 121.6 304.8)">3V3</text>
<text x="155" y="304.5">3V3</text>
<text x="176.5" y="304.5">GND</text>
<text x="185.2" y="302">GND</text>
<text x="155" y="317.2">3V3</text>
<text x="176.5" y="317.2">GND</text>
<text x="97.5" y="322.3">GND</text>
<text x="97.9" y="319.8">3V3</text>
<text x="137.2" y="322.3">HX_DOUT</text>
<text x="94.6" y="329.9">HX_A_P</text>
<text x="137.2" y="324.8">HX_PD_SCK</text>
<text x="151.4" y="328.6">HX_VBG</text>
<text x="176.5" y="328.6">GND</text>
<text x="474.2" y="329.9">VBAT</text>
<text x="496.6" y="329.9">VBAT_SENSE</text>
<text x="94.5" y="332.5">HX_A_N</text>
<text x="137.2" y="332.5">GND</text>
<text x="97.5" y="337.5">GND</text>
<text x="97.5" y="340.1">GND</text>
<text x="137.2" y="340.1">GND</text>
<text x="155" y="341.3">3V3</text>
<text x="176.5" y="341.3">GND</text>
<text x="467.2" y="341.3">VBAT_SENSE</text>
<text x="496.6" y="341.3">GND</text>
<text x="94.3" y="345.2">HX_VBG</text>
<text x="119.1" y="359.7" transform="rotate(-90 119.1 359.7)">GND</text>
<text x="467.2" y="354">VBAT_SENSE</text>
<text x="496.6" y="354">GND</text>
<text x="147.6" y="371.8">HX_DOUT</text>
<text x="174" y="371.8">GND</text>
</g>
<g font-size="1.8" fill="#a90000">
<text x="76.2" y="56.9">A4</text>
<text x="130.1" y="58.2">1</text>
<text x="134.4" y="55.3" transform="rotate(-90 134.4 55.3)">5</text>
<text x="137.7" y="58.2">6</text>
<text x="393" y="56.9">1</text>
<text x="393" y="59.4">3</text>
<text x="405.7" y="56.9">5</text>
<text x="76.1" y="64.5">B5</text>
<text x="76.2" y="62">A5</text>
<text x="130.1" y="60.7">3</text>
<text x="134.4" y="65.5" transform="rotate(-90 134.4 65.5)">2</text>
<text x="137.7" y="60.7">4</text>
<text x="76.2" y="69.6">A7</text>
<text x="199.1" y="69.3" transform="rotate(-90 199.1 69.3)">4</text>
<text x="399.8" y="66.7" transform="rotate(-90 399.8 66.7)">2</text>
<text x="76.1" y="72.1">B7</text>
<text x="76.1" y="77.2">B6</text>
<text x="76.2" y="74.7">A6</text>
<text x="189.8" y="74.7">8</text>
<text x="207.6" y="74.7">5</text>
<text x="189.8" y="79.8">7</text>
<text x="189.8" y="82.3">6</text>
<text x="207.6" y="79.8">1</text>
<text x="207.6" y="82.3">2</text>
<text x="76.1" y="87.4">B8</text>
<text x="76.2" y="84.8">A8</text>
<text x="290.1" y="87.4">5</text>
<text x="56.9" y="94" transform="rotate(-90 56.9 94)">S1</text>
<text x="64.5" y="94" transform="rotate(-90 64.5 94)">A1</text>
<text x="196.6" y="92.1" transform="rotate(-90 196.6 92.1)">9</text>
<text x="199.1" y="92.1" transform="rotate(-90 199.1 92.1)">3</text>
<text x="290.1" y="92.5">6</text>
<text x="307.9" y="92.5">2</text>
<text x="296.9" y="97.2" transform="rotate(-90 296.9 97.2)">1</text>
<text x="302" y="97.2" transform="rotate(-90 302 97.2)">3</text>
<text x="504.1" y="124.2">45</text>
<text x="519.2" y="121.4" transform="rotate(-90 519.2 121.4)">3</text>
<text x="532.1" y="124.2">39</text>
<text x="195.5" y="129.3">1</text>
<text x="195.5" y="131.8">2</text>
<text x="504.8" y="129.3">4</text>
<text x="504.8" y="131.8">5</text>
<text x="532.1" y="126.7">40</text>
<text x="532.1" y="131.8">23</text>
<text x="288.9" y="134.4">1</text>
<text x="309.2" y="134.4">3</text>
<text x="504.8" y="134.4">6</text>
<text x="504.8" y="136.9">7</text>
<text x="532.1" y="134.4">24</text>
<text x="532.1" y="136.9">25</text>
<text x="288.9" y="139.4">2</text>
<text x="309.2" y="139.4">4</text>
<text x="504.8" y="139.4">8</text>
<text x="504.8" y="142">9</text>
<text x="532.1" y="139.4">26</text>
<text x="532.1" y="142">28</text>
<text x="504.1" y="144.5">10</text>
<text x="504.1" y="147.1">11</text>
<text x="504.1" y="149.6">12</text>
<text x="532.1" y="144.5">29</text>
<text x="532.1" y="147.1">31</text>
<text x="532.1" y="149.6">32</text>
<text x="299.5" y="150.6" transform="rotate(-90 299.5 150.6)">7</text>
<text x="504.1" y="152.1">13</text>
<text x="504.1" y="154.7">14</text>
<text x="532.1" y="152.1">33</text>
<text x="532.1" y="154.7">34</text>
<text x="504.1" y="157.2">15</text>
<text x="504.1" y="159.8">16</text>
<text x="532.1" y="157.2">35</text>
<text x="532.1" y="159.8">36</text>
<text x="504.1" y="162.3">17</text>
<text x="504.1" y="164.8">18</text>
<text x="504.1" y="167.4">19</text>
<text x="532.1" y="162.3">37</text>
<text x="532.1" y="164.8">38</text>
<text x="532.1" y="167.4">41</text>
<text x="504.1" y="169.9">20</text>
<text x="504.1" y="172.5">21</text>
<text x="532.1" y="169.9">44</text>
<text x="532.1" y="172.5">27</text>
<text x="504.1" y="175">22</text>
<text x="519.2" y="179.8" transform="rotate(-90 519.2 179.8)">1</text>
<text x="532.1" y="175">30</text>
<text x="38" y="258.8">1</text>
<text x="38" y="261.4">2</text>
<text x="38" y="263.9">3</text>
<text x="38" y="266.4">4</text>
<text x="195.5" y="267.7">1</text>
<text x="195.5" y="270.3">2</text>
<text x="195.5" y="272.8">3</text>
<text x="195.5" y="275.3">4</text>
<text x="195.5" y="299.5">1</text>
<text x="195.5" y="302">2</text>
<text x="116.6" y="311.9" transform="rotate(-90 116.6 311.9)">1</text>
<text x="107.2" y="317.2">2</text>
<text x="121.7" y="312.5" transform="rotate(-90 121.7 312.5)">16</text>
<text x="107.2" y="319.8">3</text>
<text x="107.2" y="322.3">4</text>
<text x="129.5" y="322.3">12</text>
<text x="107.2" y="329.9">8</text>
<text x="129.5" y="324.9">11</text>
<text x="129.5" y="329.9">13</text>
<text x="107.2" y="332.5">7</text>
<text x="129.5" y="332.5">14</text>
<text x="106.6" y="337.6">10</text>
<text x="107.2" y="340.1">9</text>
<text x="129.5" y="340.1">15</text>
<text x="107.2" y="345.2">6</text>
<text x="119.1" y="350" transform="rotate(-90 119.1 350)">5</text>
</g>
</svg>
